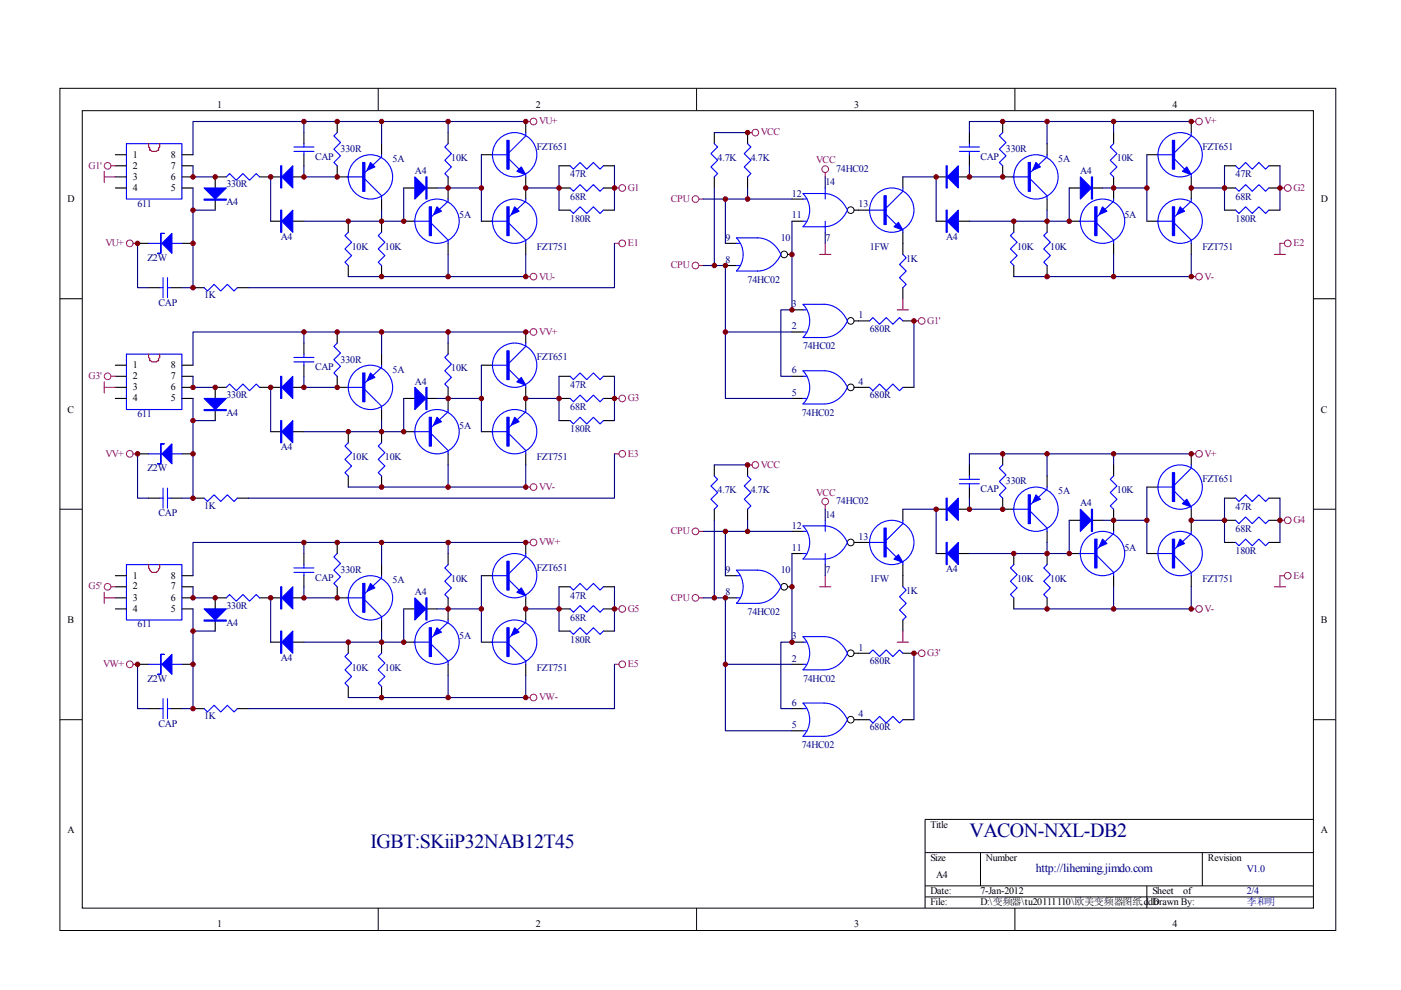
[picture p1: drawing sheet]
<svg xmlns="http://www.w3.org/2000/svg" width="297mm" height="210mm" viewBox="0 0 297 210" stroke-linecap="round" stroke-linejoin="round" font-family="sans-serif">
<g fill="none" stroke="#000" stroke-width=".21">
<path d="M12.7 18.7h270.5v178.6h-270.5zM80.2 18.7v4.7M147.7 18.7v4.7M215.2 18.7v4.7M17.4 23.5h261.1v169h-261.1zM12.7 63.3h4.7M278.4 63.3h4.7M12.7 108h4.7M278.4 108h4.7M12.7 152.6h4.7M278.4 152.6h4.7M278.4 173.7h-82.3v18.8"/>
<path d="M80.2 192.5v4.7M147.7 192.5v4.7M196.1 180.8h82.3M196.1 187.8h82.3M196.1 190.2h82.3M207.9 180.8v7M215.2 192.5v4.7M243.2 187.8v4.7M254.9 180.8v7"/>
<circle cx="166.3" cy="53.9" r=".71"/>
<circle cx="180.4" cy="44.6" r=".7"/>
<circle cx="180.4" cy="68" r=".71"/>
<circle cx="180.4" cy="82.1" r=".71"/>
<circle cx="180.4" cy="115" r=".7"/>
<circle cx="166.3" cy="124.4" r=".71"/>
<circle cx="180.4" cy="138.5" r=".7"/>
<circle cx="180.4" cy="152.6" r=".7"/>
</g>
<g fill="none" stroke="#00f" stroke-width=".23">
<path d="M26.8 30.5h11.8v11.7h-11.8zM48 37.5l.7-.7 1.4 1.4 1.4-1.4 1.4 1.4 1.4-1.4 .7 .7M62.3 31.2h4.3M62.3 32.1h4.3M64.4 30.5v.7M64.4 32.1v.7M71.5 28.1l-.7 .7 1.4 1.4-1.4 1.4 1.4 1.4-1.4 1.5 .7 .7M73.6 37.5h3.3M77.4 38l3.5 3.5v.7M80.9 32.8v.5l-3.5 3.3M95 30.5l-.7 .7 1.4 1.4-1.4 1.4 1.4 1.4-1.4 1.4 .7 .7M104.4 32.8h3.5"/>
<path d="M107.9 33.7l2.2 2.2M111.5 28.1v.7l-3.6 3.5M111.5 37v.5M120.9 35.2l.7 .7 1.4-1.4 1.4 1.4 1.4-1.4 1.4 1.4 .7-.7M120.9 39.9l.7 .7 1.4-1.4 1.4 1.4 1.4-1.4 1.4 1.4 .7-.7M151.4 30.5l.8 .7-1.5 1.4 1.5 1.4-1.5 1.4 1.5 1.4-.8 .7M158.5 30.5l.7 .7-1.4 1.4 1.4 1.4-1.4 1.4 1.4 1.4-.7 .7M175 39.9v2.3M191.4 39.9v.7l-3.5 3.5M203.4 31.2h4.3M203.4 32.1h4.3M205.5 30.5v.7"/>
<path d="M205.5 32.1v.7M212.6 28.1l-.7 .7 1.4 1.4-1.4 1.4 1.4 1.4-1.4 1.5 .7 .7M214.7 37.5h3.3M218.5 38l3.5 3.5v.7M222 32.8v.5l-3.5 3.3M236.1 30.5l-.7 .7 1.4 1.4-1.4 1.4 1.4 1.4-1.4 1.4 .7 .7M245.5 32.8h3.5M249 33.7l2.2 2.2M252.6 28.1v.7l-3.6 3.5M252.6 37v.5M262 35.2l.7 .7 1.4-1.4 1.4 1.4 1.4-1.4 1.4 1.4 .7-.7M262 39.9l.7 .7 1.4-1.4 1.4 1.4 1.4-1.4 1.4 1.4 .7-.7"/>
<path d="M31.5 51.6h7.1M34.6 58.9v4.2M35.5 58.9v4.2M73.8 49.3l-.7 .7 1.4 1.4-1.4 1.4 1.4 1.4-1.4 1.4 .7 .7M80.9 49.3l-.7 .7 1.4 1.4-1.4 1.4 1.4 1.4-1.4 1.4 .7 .7M87.7 46.9h3.3M91.5 47.4l3.5 3.5v.7M95 42.2v.5l-3.5 3.3M104.2 46.9h3.3M107.9 47.4l3.6 3.5v.7M111.5 42.2v.5l-3.6 3.3M120.9 44.6l.7 .7 1.4-1.4 1.4 1.4 1.4-1.4 1.4 1.4 .7-.7"/>
<path d="M156.2 50.4h4.4a5.6 5.6 0 0 1 5 3.5 5.6 5.6 0 0 1-5 3.6l-4.5-.1a5 5 0 0 0 0-6.9M156.2 51.6h.7M156.2 56.3h.7M170.2 41.1a5 5 0 0 1 0 7h4.5M170.3 46.9h.7M170.3 42.2h.7M170.3 41h4.4M174.7 41a5.6 5.6 0 0 1 5 3.6 5.6 5.6 0 0 1-5 3.5M175 46.9v2.4M184.4 44.6h3.5M187.9 45.5l2.1 2.1M191.4 53.9l.7 .8-1.4 1.4 1.4 1.4-1.4 1.4 1.4 1.4-.7 .7"/>
<path d="M191.4 48.8v.5M214.9 49.3l-.7 .7 1.4 1.4-1.4 1.4 1.4 1.4-1.4 1.4 .7 .7M222 49.3l-.7 .7 1.4 1.4-1.4 1.4 1.4 1.4-1.4 1.4 .7 .7M228.8 46.9h3.3M232.6 47.4l3.5 3.5v.7M236.1 42.2v.5l-3.5 3.3M245.3 46.9h3.3M249 47.4l3.6 3.5v.7M252.6 42.2v.5l-3.6 3.3M262 44.6l.7 .7 1.4-1.4 1.4 1.4 1.4-1.4 1.4 1.4 .7-.7M26.8 75.1h11.8v11.7h-11.8zM33.9 61h.7"/>
<path d="M35.5 61h.7M43.3 61l.7 .7 1.4-1.4 1.4 1.4 1.4-1.4 1.4 1.4 .7-.7M62.3 75.8h4.3M62.3 76.7h4.3M64.4 75.1v.7M64.4 76.7v.7M71.5 72.7l-.7 .7 1.4 1.5-1.4 1.4 1.4 1.4-1.4 1.4 .7 .7M80.9 77.4v.5l-3.5 3.3M95 75.1l-.7 .7 1.4 1.4-1.4 1.4 1.4 1.4-1.4 1.4 .7 .7M104.4 77.4h3.5M107.9 78.4l2.2 2.1M111.5 72.7v.7l-3.6 3.6"/>
<path d="M120.9 79.8l.7 .7 1.4-1.4 1.4 1.4 1.4-1.4 1.4 1.4 .7-.7M170.2 78.6a5 5 0 0 1 0 7l4.5 .1M170.2 64.5a5 5 0 0 1 0 7l4.5 .1M170.3 79.8h.7M170.3 78.6h4.4M170.3 70.4h.7M170.3 65.7h.7M170.3 64.5h4.4M174.7 78.6a5.6 5.6 0 0 1 5 3.5M174.7 64.5a5.6 5.6 0 0 1 5 3.5 5.6 5.6 0 0 1-5 3.6M184.4 68l.7-.7 1.4 1.4 1.4-1.4 1.4 1.4 1.4-1.4 .7 .7M31.5 96.2h7.1"/>
<path d="M48 82.1l.7-.7 1.4 1.4 1.4-1.4 1.4 1.4 1.4-1.4 .7 .7M73.6 82.1h3.3M73.8 93.9l-.7 .7 1.4 1.4-1.4 1.4 1.4 1.4-1.4 1.4 .7 .7M77.4 82.6l3.5 3.5v.7M80.9 93.9l-.7 .7 1.4 1.4-1.4 1.4 1.4 1.4-1.4 1.4 .7 .7M87.7 91.5h3.3M91.5 92l3.5 3.5v.7M95 86.8v.5l-3.5 3.3M104.2 91.5h3.3M107.9 92l3.6 3.5v.7M111.5 86.8v.5l-3.6 3.3M111.5 81.7v.4"/>
<path d="M120.9 89.2l.7 .7 1.4-1.4 1.4 1.4 1.4-1.4 1.4 1.4 .7-.7M120.9 84.5l.7 .7 1.4-1.4 1.4 1.4 1.4-1.4 1.4 1.4 .7-.7M170.3 84.5h.7M179.7 82.1a5.6 5.6 0 0 1-5 3.6M184.4 82.1l.7 .7 1.4-1.4 1.4 1.4 1.4-1.4 1.4 1.4 .7-.7M212.6 98.6l-.7 .7 1.4 1.4-1.4 1.4 1.4 1.4-1.4 1.4 .7 .7M252.6 98.6v.7l-3.6 3.5M26.8 119.7h11.8v11.8h-11.8zM33.9 105.6h.7M34.6 103.5v4.2M35.5 103.5v4.2M35.5 105.6h.7"/>
<path d="M43.3 105.6l.7 .7 1.4-1.4 1.4 1.4 1.4-1.4 1.4 1.4 .7-.7M64.4 119.7v.7M71.5 117.4l-.7 .7 1.4 1.4-1.4 1.4 1.4 1.4-1.4 1.4 .7 .7M95 119.7l-.7 .7 1.4 1.4-1.4 1.4 1.4 1.4-1.4 1.5 .7 .7M111.5 117.4v.7l-3.6 3.5M151.4 100.9l.8 .7-1.5 1.4 1.5 1.4-1.5 1.5 1.5 1.4-.8 .7M158.5 100.9l.7 .7-1.4 1.4 1.4 1.4-1.4 1.5 1.4 1.4-.7 .7M170.2 111.5a5 5 0 0 1 0 7h4.5M170.3 117.4h.7M170.3 112.7h.7M170.3 111.5h4.4M174.7 111.5a5.6 5.6 0 0 1 5 3.5 5.6 5.6 0 0 1-5 3.5"/>
<path d="M175 110.3v2.4M175 117.4v2.3M184.4 115h3.5M187.9 116l2.1 2.1M191.4 110.3v.7l-3.5 3.5M191.4 119.2v.5M203.4 101.6h4.3M203.4 102.6h4.3M205.5 100.9v.7M205.5 102.6v.7M214.7 108h3.3M214.9 119.7l-.7 .7 1.4 1.4-1.4 1.4 1.4 1.4-1.4 1.5 .7 .7"/>
<path d="M218.5 108.4l3.5 3.6v.7M222 119.7l-.7 .7 1.4 1.4-1.4 1.4 1.4 1.4-1.4 1.5 .7 .7M222 103.3v.4l-3.5 3.3M228.8 117.4h3.3M232.6 117.8l3.5 3.6v.7M236.1 100.9l-.7 .7 1.4 1.4-1.4 1.4 1.4 1.5-1.4 1.4 .7 .7M236.1 112.7v.4l-3.5 3.3M245.3 117.4h3.3M245.5 103.3h3.5M249 117.8l3.6 3.6v.7M249 104.2l2.2 2.1M252.6 112.7v.4l-3.6 3.3"/>
<path d="M252.6 107.5v.5M262 105.6l.7 .7 1.4-1.4 1.4 1.4 1.4-1.4 1.4 1.4 .7-.7M262 115l.7 .7 1.4-1.4 1.4 1.4 1.4-1.4 1.4 1.4 .7-.7M262 110.3l.7 .7 1.4-1.4 1.4 1.4 1.4-1.4 1.4 1.4 .7-.7M48 126.8l.7-.7 1.4 1.4 1.4-1.4 1.4 1.4 1.4-1.4 .7 .7M62.3 120.4h4.3M62.3 121.4h4.3M64.4 121.4v.7M73.6 126.8h3.3M73.8 138.5l-.7 .7 1.4 1.4-1.4 1.4 1.4 1.4-1.4 1.4 .7 .7M77.4 127.2l3.5 3.6v.7M80.9 138.5l-.7 .7 1.4 1.4-1.4 1.4 1.4 1.4-1.4 1.4 .7 .7"/>
<path d="M80.9 122.1v.4l-3.5 3.3M87.7 136.2h3.3M91.5 136.6l3.5 3.5v.8M95 131.5v.4l-3.5 3.3M104.2 136.2h3.3M104.4 122.1h3.5M107.9 136.6l3.6 3.5v.8M107.9 123l2.2 2.1M111.5 131.5v.4l-3.6 3.3M111.5 126.3v.5M120.9 124.4l.7 .7 1.4-1.4 1.4 1.4 1.4-1.4 1.4 1.4 .7-.7M120.9 133.8l.7 .7 1.4-1.4 1.4 1.4 1.4-1.4 1.4 1.4 .7-.7"/>
<path d="M120.9 129.1l.7 .7 1.4-1.4 1.4 1.4 1.4-1.4 1.4 1.4 .7-.7M156.1 127.9a5 5 0 0 0 0-7h4.5a5.6 5.6 0 0 1 5 3.5 5.6 5.6 0 0 1-5 3.5h-4.4M156.2 126.8h.7M156.2 122.1h.7M170.3 136.2h.7M174.7 135h-4.5a5 5 0 0 1 0 7M174.7 135a5.6 5.6 0 0 1 5 3.5 5.6 5.6 0 0 1-5 3.5M184.4 138.5l.7-.7 1.4 1.4 1.4-1.4 1.4 1.4 1.4-1.4 .7 .7M191.4 124.4l.7 .7-1.4 1.4 1.4 1.4-1.4 1.4 1.4 1.5-.7 .7M31.5 140.9h7.1M33.9 150.2h.7M34.6 148.1v4.3"/>
<path d="M35.5 148.1v4.3M35.5 150.2h.7M43.3 150.2l.7 .7 1.4-1.4 1.4 1.4 1.4-1.4 1.4 1.4 .7-.7M170.2 149.1a5 5 0 0 1 0 7h4.5M170.3 140.9h.7M170.3 150.2h.7M170.3 154.9h.7M170.3 149.1h4.4M170.3 142h4.4M174.7 149.1a5.6 5.6 0 0 1 5 3.5 5.6 5.6 0 0 1-5 3.5M184.4 152.6l.7 .7 1.4-1.4 1.4 1.4 1.4-1.4 1.4 1.4 .7-.7"/>
<circle cx="78.5" cy="37.5" r="4.7"/>
<circle cx="109.1" cy="32.8" r="4.7"/>
<circle cx="219.6" cy="37.5" r="4.7"/>
<circle cx="250.2" cy="32.8" r="4.7"/>
<circle cx="92.7" cy="46.9" r="4.7"/>
<circle cx="109.1" cy="46.9" r="4.7"/>
<circle cx="189.1" cy="44.6" r="4.7"/>
<circle cx="233.8" cy="46.9" r="4.7"/>
<circle cx="250.2" cy="46.9" r="4.7"/>
<circle cx="109.1" cy="77.4" r="4.7"/>
<circle cx="78.5" cy="82.1" r="4.7"/>
<circle cx="92.7" cy="91.5" r="4.7"/>
<circle cx="109.1" cy="91.5" r="4.7"/>
<circle cx="189.1" cy="115" r="4.7"/>
<circle cx="219.6" cy="108" r="4.7"/>
<circle cx="233.8" cy="117.4" r="4.7"/>
<circle cx="250.2" cy="117.4" r="4.7"/>
<circle cx="250.2" cy="103.3" r="4.7"/>
<circle cx="78.5" cy="126.8" r="4.7"/>
<circle cx="92.7" cy="136.2" r="4.7"/>
<circle cx="109.1" cy="122.1" r="4.7"/>
<circle cx="109.1" cy="136.2" r="4.7"/>
</g>
<g fill="none" stroke="#000" stroke-width=".23">
<path d="M24.5 32.8h2.3M24.5 35.2h2.3M24.5 37.5h2.3M24.5 39.9h2.3M38.6 32.8h2.3M38.6 35.2h2.3M38.6 37.5h2.3M38.6 39.9h2.3M48 37.5h-2.4v2.4M55 37.5h4.7M62.1 37.5h2.3M64.4 28.1v2.4"/>
<path d="M64.4 32.8v2.4M71.5 35.2v2.3h2.3M71.5 25.8v2.3M80.9 30.5v2.3M85.6 39.9h2.4M90.3 39.9h2.4M95 28.1v2.4M95 37.5v4.7M102.1 32.8h2.3M111.5 25.8v2.3M111.5 37.5v4.7M118.5 35.2h2.4"/>
<path d="M118.5 39.9h2.4M127.9 35.2h2.4M127.9 39.9h2.4M151.4 28.1v2.4M151.4 37.5v2.4M158.5 28.1v2.4M158.5 37.5v2.4M191.4 37.5v2.4M198.5 37.5h2.3M203.2 37.5h2.3M205.5 28.1v2.4M205.5 32.8v2.4"/>
<path d="M212.6 35.2v2.3h2.3M212.6 25.8v2.3M222 30.5v2.3M226.7 39.9h2.3M231.4 39.9h2.4M236.1 28.1v2.4M236.1 37.5v4.7M243.2 32.8h2.3M252.6 25.8v2.3M252.6 37.5v4.7M259.6 35.2h2.4M259.6 39.9h2.4"/>
<path d="M269 35.2h2.4M269 39.9h2.4M29.2 51.6h2.3M38.6 51.6h2.3M45.6 42.2v2.4M57.4 46.9h2.3M62.1 46.9h2.3M73.8 46.9v2.4M73.8 56.3v2.3M80.9 42.2v2.4M80.9 46.9v2.4M80.9 56.3v2.3"/>
<path d="M85.6 46.9h2.4M95 51.6v2.3M102.1 46.9h2.3M111.5 51.6v2.3M118.5 44.6h2.4M127.9 44.6h2.4M153.8 51.6h2.4M153.8 56.3h2.4M167 53.9h.9M167.9 46.9h2.4M167.9 42.2h2.4M181.1 44.6h3.3"/>
<path d="M191.4 49.3v4.6M198.5 46.9h2.3M203.2 46.9h2.3M214.9 46.9v2.4M214.9 56.3v2.3M222 42.2v2.4M222 46.9v2.4M222 56.3v2.3M226.7 46.9h2.3M236.1 51.6v2.3M243.2 46.9h2.3M252.6 51.6v2.3"/>
<path d="M259.6 44.6h2.4M269 44.6h2.4M24.5 77.4h2.3M24.5 79.8h2.3M31.5 61h2.4M36.2 61h2.4M38.6 77.4h2.3M38.6 79.8h2.3M40.9 61h2.4M50.3 61h2.4M64.4 72.7v2.4M64.4 77.4v2.4"/>
<path d="M71.5 70.4v2.3M71.5 79.8v2.3h2.3M80.9 75.1v2.3M95 72.7v2.4M102.1 77.4h2.3M111.5 70.4v2.3M118.5 79.8h2.4M127.9 79.8h2.4M167.9 79.8h2.4M167.9 65.7h2.4M167.9 70.4h2.4M181.1 68h3.3"/>
<path d="M191.4 68h2.4M191.4 61v2.3M24.5 82.1h2.3M24.5 84.5h2.3M29.2 96.2h2.3M38.6 82.1h2.3M38.6 84.5h2.3M38.6 96.2h2.3M45.6 86.8v2.4M48 82.1h-2.4v2.4M55 82.1h4.7M57.4 91.5h2.3"/>
<path d="M62.1 82.1h2.3M62.1 91.5h2.3M73.8 91.5v2.4M80.9 86.8v2.4M80.9 91.5v2.4M85.6 84.5h2.4M85.6 91.5h2.4M90.3 84.5h2.4M95 82.1v4.7M95 96.2v2.4M102.1 91.5h2.3M111.5 82.1v4.7"/>
<path d="M111.5 96.2v2.4M118.5 84.5h2.4M118.5 89.2h2.4M127.9 84.5h2.4M127.9 89.2h2.4M151.4 98.6v2.3M158.5 98.6v2.3M167.9 84.5h2.4M181.1 82.1h3.3M191.4 82.1h2.4M205.5 98.6v2.3M212.6 96.2v2.4"/>
<path d="M236.1 98.6v2.3M252.6 96.2v2.4M31.5 105.6h2.4M36.2 105.6h2.4M40.9 105.6h2.4M50.3 105.6h2.4M64.4 117.4v2.3M71.5 115v2.4M73.8 100.9v2.4M80.9 100.9v2.4M80.9 119.7v2.4M95 117.4v2.3"/>
<path d="M111.5 115v2.4M151.4 108v2.3M158.5 108v2.3M167.9 117.4h2.4M167.9 112.7h2.4M181.1 115h3.3M191.4 108v2.3M191.4 119.7v4.7M198.5 108h2.3M198.5 117.4h2.3M203.2 108h2.3M203.2 117.4h2.3"/>
<path d="M205.5 103.3v2.3M212.6 105.6v2.4h2.3M214.9 117.4v2.3M222 100.9v2.4M222 112.7v2.3M222 117.4v2.3M226.7 110.3h2.3M226.7 117.4h2.3M231.4 110.3h2.4M236.1 108v4.7M243.2 117.4h2.3M243.2 103.3h2.3"/>
<path d="M252.6 108v4.7M259.6 105.6h2.4M259.6 115h2.4M259.6 110.3h2.4M269 105.6h2.4M269 115h2.4M269 110.3h2.4M24.5 122.1h2.3M24.5 124.4h2.3M24.5 126.8h2.3M24.5 129.1h2.3M38.6 122.1h2.3"/>
<path d="M38.6 124.4h2.3M38.6 126.8h2.3M38.6 129.1h2.3M45.6 131.5v2.3M48 126.8h-2.4v2.3M55 126.8h4.7M57.4 136.2h2.3M62.1 126.8h2.3M62.1 136.2h2.3M64.4 122.1v2.3M71.5 124.4v2.4h2.3M73.8 136.2v2.3"/>
<path d="M80.9 131.5v2.3M80.9 136.2v2.3M85.6 129.1h2.4M85.6 136.2h2.4M90.3 129.1h2.4M95 126.8v4.7M102.1 122.1h2.3M102.1 136.2h2.3M111.5 126.8v4.7M118.5 124.4h2.4M118.5 129.1h2.4M118.5 133.8h2.4"/>
<path d="M127.9 124.4h2.4M127.9 129.1h2.4M127.9 133.8h2.4M153.8 122.1h2.4M153.8 126.8h2.4M167 124.4h.9M167.9 136.2h2.4M181.1 138.5h3.3M191.4 131.5v2.3M191.4 138.5h2.4M214.9 126.8v2.3M222 126.8v2.3"/>
<path d="M236.1 122.1v2.3M252.6 122.1v2.3M29.2 140.9h2.3M31.5 150.2h2.4M36.2 150.2h2.4M38.6 140.9h2.3M40.9 150.2h2.4M50.3 150.2h2.4M73.8 145.5v2.4M80.9 145.5v2.4M95 140.9v2.3M111.5 140.9v2.3"/>
<path d="M167.9 150.2h2.4M167.9 140.9h2.4M167.9 154.9h2.4M181.1 152.6h3.3M191.4 152.6h2.4"/>
</g>
<path d="M31.5 30.5v.7l.2 .2v.5a2.01 2.01 0 0 0 1.9 0v-.5l.3-.2v-.7M31.5 75.1v.7l.2 .2v.5a1.97 1.97 0 0 0 1.9 0v-.5l.3-.2v-.7M31.5 119.7v.7l.2 .3a1.03 1.03 0 0 0 .9 .7 1.03 1.03 0 0 0 1-.5l.3-.5v-.7" fill="none" stroke="#f00" stroke-width=".23"/>
<g fill="#00f" stroke="#00f" stroke-width=".23">
<path d="M43.3 39.9h4.7l-2.4 2.3z"/>
<path d="M62.1 35.2v4.7l-2.4-2.4z"/>
<path d="M59.7 46.9l2.4-2.3v4.7z"/>
<path d="M78.5 34.5l1 .9-1.7 .7z"/>
<path d="M92.7 43.9l.9 .9-1.7 .7z"/>
<path d="M109.1 43.9l1 .9-1.7 .7z"/>
<path d="M109.6 36.3l.9-.9 1 1.6z"/>
<path d="M88 37.5l2.3 2.4-2.3 2.3z"/>
<path d="M34.3 51.6l2.1-2.1v4.2z"/>
<path d="M43.3 84.5h4.7l-2.4 2.3z"/>
<path d="M59.7 82.1l2.4-2.3v4.7z"/>
<path d="M62.1 89.2v4.7l-2.4-2.4z"/>
<path d="M78.5 79.1l1 .9-1.7 .7z"/>
<path d="M92.7 88.5l.9 .9-1.7 .7z"/>
<path d="M109.1 88.5l1 .9-1.7 .7z"/>
<path d="M110.5 80l1 1.7-1.9-.7z"/>
<path d="M88 82.1l2.3 2.4-2.3 2.3z"/>
<path d="M36.4 94.1v4.2l-2.1-2.1z"/>
<path d="M43.3 129.1h4.7l-2.4 2.4z"/>
<path d="M62.1 124.4v4.7l-2.4-2.3z"/>
<path d="M62.1 133.8v4.7l-2.4-2.3z"/>
<path d="M78.5 123.7l1 .9-1.7 .7z"/>
<path d="M92.7 133.1l.9 .9-1.7 .7z"/>
<path d="M109.1 133.1l1 .9-1.7 .7z"/>
<path d="M110.5 124.6l1 1.7-1.9-.7z"/>
<path d="M88 126.8l2.3 2.3-2.3 2.4z"/>
<path d="M36.4 138.7v4.3l-2.1-2.1z"/>
<path d="M200.8 37.5l2.4-2.3v4.7z"/>
<path d="M200.8 46.9l2.4-2.3v4.7z"/>
<path d="M219.6 34.5l1 .9-1.7 .7z"/>
<path d="M233.8 43.9l.9 .9-1.7 .7z"/>
<path d="M250.2 43.9l1 .9-1.7 .7z"/>
<path d="M250.7 36.3l.9-.9 1 1.6z"/>
<path d="M229 37.5l2.4 2.4-2.4 2.3z"/>
<path d="M189.5 48.1l1-1 .9 1.7z"/>
<path d="M200.8 108l2.4-2.4v4.7z"/>
<path d="M200.8 117.4l2.4-2.4v4.7z"/>
<path d="M219.6 104.9l1 1-1.7 .7z"/>
<path d="M233.8 114.3l.9 1-1.7 .7z"/>
<path d="M250.2 114.3l1 1-1.7 .7z"/>
<path d="M251.6 105.9l1 1.6-1.9-.7z"/>
<path d="M229 108l2.4 2.3-2.4 2.4z"/>
<path d="M189.5 118.5l1-.9 .9 1.6z"/>
<path d="M43.3 42.2h4.7v.2h-4.7z" fill-rule="evenodd"/>
<path d="M59.5 35.2h.2v4.7h-.2z" fill-rule="evenodd"/>
<path d="M59.5 44.6h.2v4.7h-.2z" fill-rule="evenodd"/>
<path d="M76.9 34.5h.5v6.1h-.5z" fill-rule="evenodd"/>
<path d="M91 43.9h.5v6.1h-.5z" fill-rule="evenodd"/>
<path d="M107.5 43.9h.4v6.1h-.4z" fill-rule="evenodd"/>
<path d="M107.5 29.8h.4v6.1h-.4z" fill-rule="evenodd"/>
<path d="M90.3 37.5h.2v4.7h-.2z" fill-rule="evenodd"/>
<path d="M34.1 49.5h.7h-.7v4.2h-.7h.7z" fill-rule="evenodd"/>
<path d="M43.3 86.8h4.7v.3h-4.7z" fill-rule="evenodd"/>
<path d="M59.5 79.8h.2v4.7h-.2z" fill-rule="evenodd"/>
<path d="M59.5 89.2h.2v4.7h-.2z" fill-rule="evenodd"/>
<path d="M76.9 79.1h.5v6.1h-.5z" fill-rule="evenodd"/>
<path d="M91 88.5h.5v6.1h-.5z" fill-rule="evenodd"/>
<path d="M107.5 88.5h.4v6.1h-.4z" fill-rule="evenodd"/>
<path d="M107.5 74.4h.4v6.1h-.4z" fill-rule="evenodd"/>
<path d="M90.3 82.1h.2v4.7h-.2z" fill-rule="evenodd"/>
<path d="M34.1 94.1h.7h-.7v4.2h-.7h.7z" fill-rule="evenodd"/>
<path d="M43.3 131.5h4.7v.2h-4.7z" fill-rule="evenodd"/>
<path d="M59.5 124.4h.2v4.7h-.2z" fill-rule="evenodd"/>
<path d="M59.5 133.8h.2v4.7h-.2z" fill-rule="evenodd"/>
<path d="M76.9 123.7h.5v6.1h-.5z" fill-rule="evenodd"/>
<path d="M91 133.1h.5v6.1h-.5z" fill-rule="evenodd"/>
<path d="M107.5 133.1h.4v6.1h-.4z" fill-rule="evenodd"/>
<path d="M107.5 119h.4v6.1h-.4z" fill-rule="evenodd"/>
<path d="M90.3 126.8h.2v4.7h-.2z" fill-rule="evenodd"/>
<path d="M34.1 138.7h.7h-.7v4.3h-.7h.7z" fill-rule="evenodd"/>
<path d="M200.6 35.2h.2v4.7h-.2z" fill-rule="evenodd"/>
<path d="M200.6 44.6h.2v4.7h-.2z" fill-rule="evenodd"/>
<path d="M218 34.5h.5v6.1h-.5z" fill-rule="evenodd"/>
<path d="M232.1 43.9h.5v6.1h-.5z" fill-rule="evenodd"/>
<path d="M248.6 43.9h.4v6.1h-.4z" fill-rule="evenodd"/>
<path d="M248.6 29.8h.4v6.1h-.4z" fill-rule="evenodd"/>
<path d="M231.4 37.5h.2v4.7h-.2z" fill-rule="evenodd"/>
<path d="M187.4 41.5h.5v6.1h-.5z" fill-rule="evenodd"/>
<path d="M200.6 105.6h.2v4.7h-.2z" fill-rule="evenodd"/>
<path d="M200.6 115h.2v4.7h-.2z" fill-rule="evenodd"/>
<path d="M218 104.9h.5v6.1h-.5z" fill-rule="evenodd"/>
<path d="M232.1 114.3h.5v6.1h-.5z" fill-rule="evenodd"/>
<path d="M248.6 114.3h.4v6.1h-.4z" fill-rule="evenodd"/>
<path d="M248.6 100.2h.4v6.1h-.4z" fill-rule="evenodd"/>
<path d="M231.4 108h.2v4.7h-.2z" fill-rule="evenodd"/>
<path d="M187.4 112h.5v6.1h-.5z" fill-rule="evenodd"/>
</g>
<g fill="none" stroke="#a1006a" stroke-width=".21">
<circle cx="22.8" cy="35.2" r=".71"/>
<circle cx="113.1" cy="25.8" r=".7"/>
<circle cx="131.9" cy="39.9" r=".71"/>
<circle cx="160.1" cy="28.1" r=".7"/>
<circle cx="175" cy="35.9" r=".71"/>
<circle cx="254.2" cy="25.8" r=".7"/>
<circle cx="273" cy="39.9" r=".71"/>
<circle cx="27.5" cy="51.6" r=".71"/>
<circle cx="113.1" cy="58.6" r=".7"/>
<circle cx="131.9" cy="51.6" r=".71"/>
<circle cx="147.5" cy="56.3" r=".71"/>
<circle cx="147.5" cy="42.2" r=".71"/>
<circle cx="254.2" cy="58.6" r=".7"/>
<circle cx="273" cy="51.6" r=".71"/>
<circle cx="22.8" cy="79.8" r=".71"/>
<circle cx="113.1" cy="70.4" r=".7"/>
<circle cx="195.4" cy="68" r=".71"/>
<circle cx="27.5" cy="96.2" r=".71"/>
<circle cx="131.9" cy="96.2" r=".71"/>
<circle cx="131.9" cy="84.5" r=".71"/>
<circle cx="160.1" cy="98.6" r=".71"/>
<circle cx="254.2" cy="96.2" r=".71"/>
<circle cx="113.1" cy="115" r=".7"/>
<circle cx="113.1" cy="103.3" r=".7"/>
<circle cx="147.4" cy="112.7" r=".71"/>
<circle cx="175" cy="106.3" r=".71"/>
<circle cx="273" cy="110.3" r=".71"/>
<circle cx="22.8" cy="124.4" r=".7"/>
<circle cx="131.9" cy="129.1" r=".71"/>
<circle cx="147.4" cy="126.8" r=".71"/>
<circle cx="195.4" cy="138.5" r=".7"/>
<circle cx="254.2" cy="129.1" r=".71"/>
<circle cx="273" cy="122.1" r=".71"/>
<circle cx="27.5" cy="140.8" r=".71"/>
<circle cx="113.1" cy="147.9" r=".7"/>
<circle cx="131.9" cy="140.8" r=".71"/>
</g>
<g fill="none" stroke="#a1006a" stroke-width=".23">
<path d="M22.1 36.3v2.4M22.1 37.5h2.4M23.5 35.2h1M111.5 25.8h.9M130.3 39.9h.9M158.5 28.1h.9M175 36.6v.9M252.6 25.8h.9M271.4 39.9h.9M28.2 51.6h1M111.5 58.6h.9M130.3 51.6h.9"/>
<path d="M148.2 42.2h.9M148.2 56.3h.9M173.8 53.9h2.3M175 51.6v2.3M252.6 58.6h.9M270.2 53.9h2.4M272.3 51.6h-.9v2.3M23.5 79.8h1M111.5 70.4h.9M190.2 65.7h2.4M191.4 63.3v2.4M193.8 68h.9"/>
<path d="M22.1 81v2.3M22.1 82.1h2.4M28.2 96.2h1M130.3 96.2h.9M130.3 84.5h.9M158.5 98.6h.9M252.6 96.2h.9M111.5 103.3h.9M111.5 115h.9M148.2 112.7h.9M175 107v1M271.4 110.3h.9"/>
<path d="M22.1 125.6v2.3M22.1 126.8h2.4M23.5 124.4h1M130.3 129.1h.9M148.2 126.8h.9M173.8 124.4h2.3M175 122.1v2.3M190.2 136.2h2.4M191.4 133.8v2.4M193.8 138.5h.9M252.6 129.1h.9M270.2 124.4h2.4"/>
<path d="M272.3 122.1h-.9v2.3M28.2 140.9h1M111.5 147.9h.9M130.3 140.9h.9"/>
</g>
<g fill="none" stroke="#000080" stroke-width=".23">
<path d="M40.9 39.9v21.1h-2.3M40.9 35.2v2.3h4.7M57.4 37.5v9.4M64.4 35.2v2.3h7.1M64.4 25.8v2.3M80.9 25.8v4.7M85.6 39.9v7h-21.2M92.7 39.9h9.4M95 25.8v2.3M102.1 32.8v14.1M111.5 25.8h-70.6v7M111.5 39.9h7"/>
<path d="M118.5 35.2v9.4M130.3 35.2v9.4M151.4 28.1h7.1M151.4 39.9v16.4M158.5 39.9v2.3M175 37.5v2.4M191.4 37.5h7.1v9.4M205.5 35.2v2.3h7.1M222 25.8v4.7M226.7 39.9v7h-21.2M233.8 39.9h9.4M236.1 25.8v2.3"/>
<path d="M243.2 32.8v14.1M252.6 39.9h7M252.6 25.8h-47.1v2.3M259.6 35.2v9.4M271.4 35.2v9.4M29.2 51.6v9.4h2.3M40.9 44.6h4.7M80.9 44.6v2.3M95 53.9v4.7M111.5 53.9v4.7h-37.7M130.3 51.6v9.4h-77.6M149.1 56.3h4.7v28.2h14.1"/>
<path d="M149.1 42.2h18.8M153.8 42.2v9.4M167.9 46.9v18.8h-2.3v14.1h2.3M175 49.3v2.3M222 44.6v2.3M236.1 53.9v4.7M252.6 53.9v4.7h-37.7M40.9 79.8v2.3h4.7M64.4 70.4v2.3M64.4 79.8v2.3h7.1M80.9 70.4v4.7M95 70.4v2.3"/>
<path d="M102.1 77.4v14.1M111.5 70.4h-70.6v7M118.5 79.8v9.4M130.3 79.8v9.4M153.8 70.4h14.1M193.8 68v14.1M29.2 96.2v9.4h2.3M40.9 84.5v21.1h-2.3M40.9 89.2h4.7M57.4 82.1v9.4M80.9 89.2v2.3M85.6 84.5v7h-21.2"/>
<path d="M92.7 84.5h9.4M95 98.6v4.7M111.5 98.6v4.7h-37.7M111.5 84.5h7M130.3 96.2v9.4h-77.6M151.4 98.6h7.1M222 96.2v4.7M236.1 96.2v2.4M252.6 96.2h-47.1v2.4M64.4 115v2.4M80.9 115v4.7M95 115v2.4"/>
<path d="M111.5 115h-70.6v7.1M149.1 112.7h18.8M151.4 110.3v16.5M153.8 112.7v9.4M158.5 110.3v2.4M167.9 117.4v18.8h-2.3v14h2.3M175 108v2.3M175 119.7v2.4M191.4 108h7.1v9.4M205.5 105.6v2.4h7.1M222 115v2.4M226.7 110.3v7.1h-21.2"/>
<path d="M233.8 110.3h9.4M243.2 103.3v14.1M252.6 110.3h7M259.6 105.6v9.4M271.4 105.6v9.4M40.9 129.1v21.1h-2.3M40.9 124.4v2.4h4.7M40.9 133.8h4.7M57.4 126.8v9.4M64.4 124.4v2.4h7.1M80.9 133.8v2.4M85.6 129.1v7.1h-21.2"/>
<path d="M92.7 129.1h9.4M102.1 122.1v14.1M111.5 129.1h7M118.5 124.4v9.4M130.3 124.4v9.4M149.1 126.8h4.7v28.1h14.1M193.8 138.5v14.1M236.1 124.4v4.7M252.6 124.4v4.7h-37.7M29.2 140.9v9.3h2.3M95 143.2v4.7M111.5 143.2v4.7h-37.7"/>
<path d="M130.3 140.9v9.3h-77.6M153.8 140.9h14.1"/>
</g>
<g fill="#800000" stroke="#800000" stroke-width=".21">
<circle cx="40.9" cy="37.5" r=".47"/>
<circle cx="45.6" cy="37.5" r=".47"/>
<circle cx="57.4" cy="37.5" r=".47"/>
<circle cx="40.9" cy="61" r=".47"/>
<circle cx="95" cy="39.9" r=".47"/>
<circle cx="73.8" cy="46.9" r=".47"/>
<circle cx="80.9" cy="58.6" r=".47"/>
<circle cx="80.9" cy="46.9" r=".47"/>
<circle cx="130.3" cy="39.9" r=".47"/>
<circle cx="118.5" cy="39.9" r=".47"/>
<circle cx="64.4" cy="37.5" r=".47"/>
<circle cx="71.5" cy="37.5" r=".47"/>
<circle cx="111.5" cy="25.8" r=".47"/>
<circle cx="29.2" cy="51.6" r=".47"/>
<circle cx="85.6" cy="46.9" r=".47"/>
<circle cx="111.5" cy="39.9" r=".47"/>
<circle cx="71.5" cy="25.8" r=".47"/>
<circle cx="40.9" cy="51.6" r=".47"/>
<circle cx="40.9" cy="44.6" r=".47"/>
<circle cx="111.5" cy="58.6" r=".47"/>
<circle cx="95" cy="58.6" r=".47"/>
<circle cx="80.9" cy="25.8" r=".47"/>
<circle cx="95" cy="25.8" r=".47"/>
<circle cx="102.1" cy="39.9" r=".47"/>
<circle cx="64.4" cy="25.8" r=".47"/>
<circle cx="40.9" cy="82.1" r=".47"/>
<circle cx="45.6" cy="82.1" r=".47"/>
<circle cx="57.4" cy="82.1" r=".47"/>
<circle cx="40.9" cy="105.6" r=".47"/>
<circle cx="95" cy="84.5" r=".47"/>
<circle cx="73.8" cy="91.5" r=".47"/>
<circle cx="80.9" cy="103.3" r=".47"/>
<circle cx="80.9" cy="91.5" r=".47"/>
<circle cx="118.5" cy="84.5" r=".47"/>
<circle cx="64.4" cy="82.1" r=".47"/>
<circle cx="71.5" cy="82.1" r=".47"/>
<circle cx="85.6" cy="91.5" r=".47"/>
<circle cx="111.5" cy="84.5" r=".47"/>
<circle cx="71.5" cy="70.4" r=".47"/>
<circle cx="40.9" cy="96.2" r=".47"/>
<circle cx="40.9" cy="89.2" r=".47"/>
<circle cx="95" cy="103.3" r=".47"/>
<circle cx="80.9" cy="70.4" r=".47"/>
<circle cx="95" cy="70.4" r=".47"/>
<circle cx="102.1" cy="84.5" r=".47"/>
<circle cx="64.4" cy="70.4" r=".47"/>
<circle cx="40.9" cy="126.8" r=".47"/>
<circle cx="45.6" cy="126.8" r=".47"/>
<circle cx="57.4" cy="126.8" r=".47"/>
<circle cx="40.9" cy="150.2" r=".47"/>
<circle cx="95" cy="129.1" r=".47"/>
<circle cx="73.8" cy="136.2" r=".47"/>
<circle cx="80.9" cy="147.9" r=".47"/>
<circle cx="80.9" cy="136.2" r=".47"/>
<circle cx="118.5" cy="129.1" r=".47"/>
<circle cx="64.4" cy="126.8" r=".47"/>
<circle cx="71.5" cy="126.8" r=".47"/>
<circle cx="85.6" cy="136.2" r=".47"/>
<circle cx="111.5" cy="129.1" r=".47"/>
<circle cx="71.5" cy="115" r=".47"/>
<circle cx="40.9" cy="140.8" r=".47"/>
<circle cx="40.9" cy="133.8" r=".47"/>
<circle cx="95" cy="147.9" r=".47"/>
<circle cx="80.9" cy="115" r=".47"/>
<circle cx="95" cy="115" r=".47"/>
<circle cx="102.1" cy="129.1" r=".47"/>
<circle cx="64.4" cy="115" r=".47"/>
<circle cx="236.1" cy="39.9" r=".47"/>
<circle cx="214.9" cy="46.9" r=".47"/>
<circle cx="222" cy="58.6" r=".47"/>
<circle cx="222" cy="46.9" r=".47"/>
<circle cx="259.6" cy="39.9" r=".47"/>
<circle cx="205.5" cy="37.5" r=".47"/>
<circle cx="212.6" cy="37.5" r=".47"/>
<circle cx="226.7" cy="46.9" r=".47"/>
<circle cx="252.6" cy="39.9" r=".47"/>
<circle cx="236.1" cy="58.6" r=".47"/>
<circle cx="243.2" cy="39.9" r=".47"/>
<circle cx="271.4" cy="39.9" r=".47"/>
<circle cx="252.6" cy="58.6" r=".47"/>
<circle cx="252.6" cy="25.8" r=".47"/>
<circle cx="212.6" cy="25.8" r=".47"/>
<circle cx="222" cy="25.8" r=".47"/>
<circle cx="236.1" cy="25.8" r=".47"/>
<circle cx="198.5" cy="37.5" r=".47"/>
<circle cx="167.9" cy="53.9" r=".47"/>
<circle cx="167.9" cy="65.7" r=".47"/>
<circle cx="153.8" cy="42.2" r=".47"/>
<circle cx="153.8" cy="56.3" r=".47"/>
<circle cx="153.8" cy="70.4" r=".47"/>
<circle cx="193.8" cy="68" r=".47"/>
<circle cx="158.5" cy="28.1" r=".47"/>
<circle cx="151.4" cy="56.3" r=".47"/>
<circle cx="158.5" cy="42.2" r=".47"/>
<circle cx="111.5" cy="70.4" r=".47"/>
<circle cx="111.5" cy="103.3" r=".47"/>
<circle cx="111.5" cy="115" r=".47"/>
<circle cx="111.5" cy="147.9" r=".47"/>
<circle cx="130.3" cy="84.5" r=".47"/>
<circle cx="130.3" cy="129.1" r=".47"/>
<circle cx="29.2" cy="140.8" r=".47"/>
<circle cx="29.2" cy="96.2" r=".47"/>
<circle cx="236.1" cy="110.3" r=".47"/>
<circle cx="214.9" cy="117.4" r=".47"/>
<circle cx="222" cy="129.1" r=".47"/>
<circle cx="222" cy="117.4" r=".47"/>
<circle cx="259.6" cy="110.3" r=".47"/>
<circle cx="205.5" cy="108" r=".47"/>
<circle cx="198.5" cy="108" r=".47"/>
<circle cx="212.6" cy="108" r=".47"/>
<circle cx="158.5" cy="98.6" r=".47"/>
<circle cx="252.6" cy="96.2" r=".47"/>
<circle cx="226.7" cy="117.4" r=".47"/>
<circle cx="252.6" cy="110.3" r=".47"/>
<circle cx="212.6" cy="96.2" r=".47"/>
<circle cx="252.6" cy="129.1" r=".47"/>
<circle cx="236.1" cy="129.1" r=".47"/>
<circle cx="222" cy="96.2" r=".47"/>
<circle cx="236.1" cy="96.2" r=".47"/>
<circle cx="243.2" cy="110.3" r=".47"/>
<circle cx="153.8" cy="126.8" r=".47"/>
<circle cx="167.9" cy="124.4" r=".47"/>
<circle cx="167.9" cy="136.2" r=".47"/>
<circle cx="153.8" cy="112.7" r=".47"/>
<circle cx="153.8" cy="140.8" r=".47"/>
<circle cx="151.4" cy="126.8" r=".47"/>
<circle cx="158.5" cy="112.7" r=".47"/>
<circle cx="193.8" cy="138.5" r=".47"/>
<circle cx="271.4" cy="110.3" r=".47"/>
</g>
<g font-size="4.2" fill="#000080">
<text x="78.6" y="179.8">IGBT:SKiiP32NAB12T45</text>
<text x="205.6" y="177.4">VACON-NXL-DB2</text>
</g>
<text font-size="2.5" fill="#000080" x="219.6" y="184.8">http://liheming.jimdo.com</text>
<g font-size="2.1">
<text x="46.1" y="22.9">1</text>
<text x="113.6" y="22.9">2</text>
<text x="181.1" y="22.9">3</text>
<text x="248.6" y="22.9">4</text>
<text x="28.2" y="33.5">1</text>
<text x="28.2" y="35.7">2</text>
<text x="36.2" y="35.7">7</text>
<text x="36.2" y="33.5">8</text>
<text x="28.2" y="38.1">3</text>
<text x="28.2" y="40.5">4</text>
<text x="36.2" y="40.5">5</text>
<text x="36.2" y="38.1">6</text>
<text x="14.3" y="42.8">D</text>
<text x="280.1" y="42.8">D</text>
<text x="28.2" y="78.1">1</text>
<text x="28.2" y="80.4">2</text>
<text x="28.2" y="82.7">3</text>
<text x="36.2" y="82.7">6</text>
<text x="36.2" y="80.4">7</text>
<text x="36.2" y="78.1">8</text>
<text x="14.3" y="87.5">C</text>
<text x="28.2" y="85.1">4</text>
<text x="36.2" y="85.1">5</text>
<text x="280.1" y="87.5">C</text>
<text x="28.2" y="122.7">1</text>
<text x="28.2" y="125">2</text>
<text x="36.2" y="125">7</text>
<text x="36.2" y="122.7">8</text>
<text x="28.2" y="127.4">3</text>
<text x="28.2" y="129.7">4</text>
<text x="36.2" y="129.7">5</text>
<text x="36.2" y="127.4">6</text>
<text x="14.3" y="132.1">B</text>
<text x="280.1" y="132.1">B</text>
<text x="14.3" y="176.7">A</text>
<text x="197.3" y="175.5">Title</text>
<text x="280.1" y="176.7">A</text>
<text x="197.3" y="182.6">Size</text>
<text x="209" y="182.6">Number</text>
<text x="256.1" y="182.6">Revision</text>
<text x="197.3" y="189.6">Date:</text>
<text x="197.3" y="192">File:</text>
<text x="198.5" y="186.1">A4</text>
<text x="207.9" y="189.6">7-Jan-2012</text>
<text x="207.9" y="192">D:\变频器\tu20111110\欧美变频器图纸.ddb</text>
<text x="244.3" y="189.6">Sheet</text>
<text x="244.3" y="192">Drawn By:</text>
<text x="250.9" y="189.6">of</text>
<text x="46.1" y="196.6">1</text>
<text x="113.6" y="196.6">2</text>
<text x="181.1" y="196.6">3</text>
<text x="248.6" y="196.6">4</text>
</g>
<g font-size="2.1" fill="#a1006a">
<text x="114.3" y="26.3">VU+</text>
<text x="161.3" y="28.7">VCC</text>
<text x="255.4" y="26.3">V+</text>
<text x="18.8" y="35.7">G1'</text>
<text x="173.1" y="34.6">VCC</text>
<text x="133.1" y="40.5">G1</text>
<text x="274.2" y="40.5">G2</text>
<text x="142.2" y="42.8">CPU</text>
<text x="22.4" y="52.2">VU+</text>
<text x="133.1" y="52.2">E1</text>
<text x="274.2" y="52.2">E2</text>
<text x="114.3" y="59.3">VU-</text>
<text x="142.2" y="56.9">CPU</text>
<text x="255.4" y="59.3">V-</text>
<text x="114.3" y="71">VV+</text>
<text x="196.6" y="68.7">G1'</text>
<text x="18.8" y="80.4">G3'</text>
<text x="133.1" y="85.1">G3</text>
<text x="22.4" y="96.9">VV+</text>
<text x="133.1" y="96.9">E3</text>
<text x="161.3" y="99.2">VCC</text>
<text x="255.4" y="96.9">V+</text>
<text x="114.3" y="103.9">VV-</text>
<text x="173.1" y="105.1">VCC</text>
<text x="142.2" y="113.3">CPU</text>
<text x="274.2" y="110.9">G4</text>
<text x="114.3" y="115.6">VW+</text>
<text x="18.8" y="125">G5'</text>
<text x="274.2" y="122.7">E4</text>
<text x="133.1" y="129.7">G5</text>
<text x="142.2" y="127.4">CPU</text>
<text x="255.4" y="129.7">V-</text>
<text x="21.8" y="141.5">VW+</text>
<text x="133.1" y="141.5">E5</text>
<text x="196.6" y="139.1">G3'</text>
<text x="114.3" y="148.5">VW-</text>
</g>
<g font-size="2.1" fill="#000080">
<text x="66.8" y="33.9">CAP</text>
<text x="72.2" y="32.3">330R</text>
<text x="83.2" y="34.4">5A</text>
<text x="95.7" y="34.1">10K</text>
<text x="113.8" y="31.8">FZT651</text>
<text x="152.1" y="34.1">4.7K</text>
<text x="159.2" y="34.1">4.7K</text>
<text x="207.9" y="33.9">CAP</text>
<text x="213.3" y="32.3">330R</text>
<text x="224.4" y="34.4">5A</text>
<text x="236.8" y="34.1">10K</text>
<text x="254.9" y="31.8">FZT651</text>
<text x="48" y="39.7">330R</text>
<text x="88" y="36.9">A4</text>
<text x="120.9" y="37.6">47R</text>
<text x="167.9" y="41.7">12</text>
<text x="175" y="39.3">14</text>
<text x="177.3" y="36.5">74HC02</text>
<text x="229" y="36.9">A4</text>
<text x="262" y="37.6">47R</text>
<text x="29.1" y="43.8">611</text>
<text x="48" y="43.5">A4</text>
<text x="97.4" y="46.3">5A</text>
<text x="120.9" y="47">180R</text>
<text x="120.9" y="42.3">68R</text>
<text x="167.9" y="46.3">11</text>
<text x="182" y="44">13</text>
<text x="238.4" y="46.3">5A</text>
<text x="262" y="47">180R</text>
<text x="262" y="42.3">68R</text>
<text x="59.5" y="50.8">A4</text>
<text x="74.6" y="52.9">10K</text>
<text x="81.6" y="52.9">10K</text>
<text x="113.8" y="52.9">FZT751</text>
<text x="153.8" y="51.1">9</text>
<text x="165.5" y="51.1">10</text>
<text x="175" y="51.1">7</text>
<text x="184.4" y="52.9">1FW</text>
<text x="200.6" y="50.8">A4</text>
<text x="215.6" y="52.9">10K</text>
<text x="222.7" y="52.9">10K</text>
<text x="254.9" y="52.9">FZT751</text>
<text x="31.2" y="55.3">Z2W</text>
<text x="153.8" y="55.7">8</text>
<text x="158.5" y="60">74HC02</text>
<text x="192.1" y="55.5">1K</text>
<text x="33.6" y="64.9">CAP</text>
<text x="43.3" y="63.3">1K</text>
<text x="167.9" y="65.1">3</text>
<text x="167.9" y="69.8">2</text>
<text x="182" y="67.5">1</text>
<text x="184.4" y="70.3">680R</text>
<text x="72.2" y="76.9">330R</text>
<text x="113.8" y="76.4">FZT651</text>
<text x="170.3" y="74">74HC02</text>
<text x="66.8" y="78.5">CAP</text>
<text x="83.2" y="79">5A</text>
<text x="88" y="81.5">A4</text>
<text x="95.7" y="78.8">10K</text>
<text x="120.9" y="82.3">47R</text>
<text x="167.9" y="83.9">5</text>
<text x="167.9" y="79.2">6</text>
<text x="182" y="81.5">4</text>
<text x="29.1" y="88.4">611</text>
<text x="48" y="84.3">330R</text>
<text x="48" y="88.2">A4</text>
<text x="120.9" y="87">68R</text>
<text x="170" y="88.2">74HC02</text>
<text x="184.4" y="84.3">680R</text>
<text x="59.5" y="95.4">A4</text>
<text x="97.4" y="90.9">5A</text>
<text x="120.9" y="91.6">180R</text>
<text x="31.2" y="99.9">Z2W</text>
<text x="74.6" y="97.6">10K</text>
<text x="81.6" y="97.6">10K</text>
<text x="113.8" y="97.6">FZT751</text>
<text x="43.3" y="107.9">1K</text>
<text x="152.1" y="104.6">4.7K</text>
<text x="159.2" y="104.6">4.7K</text>
<text x="177.3" y="106.9">74HC02</text>
<text x="207.9" y="104.3">CAP</text>
<text x="213.3" y="102.7">330R</text>
<text x="224.4" y="104.8">5A</text>
<text x="229" y="107.4">A4</text>
<text x="236.8" y="104.6">10K</text>
<text x="254.9" y="102.2">FZT651</text>
<text x="33.6" y="109.5">CAP</text>
<text x="167.9" y="112.1">12</text>
<text x="175" y="109.7">14</text>
<text x="262" y="108.1">47R</text>
<text x="262" y="112.8">68R</text>
<text x="167.9" y="116.8">11</text>
<text x="182" y="114.5">13</text>
<text x="238.4" y="116.8">5A</text>
<text x="262" y="117.5">180R</text>
<text x="66.8" y="123.1">CAP</text>
<text x="72.2" y="121.5">330R</text>
<text x="83.2" y="123.6">5A</text>
<text x="95.7" y="123.4">10K</text>
<text x="113.8" y="121">FZT651</text>
<text x="153.8" y="121.5">9</text>
<text x="165.5" y="121.5">10</text>
<text x="175" y="121.5">7</text>
<text x="184.4" y="123.4">1FW</text>
<text x="192.1" y="125.9">1K</text>
<text x="200.6" y="121.3">A4</text>
<text x="215.6" y="123.4">10K</text>
<text x="222.7" y="123.4">10K</text>
<text x="254.9" y="123.4">FZT751</text>
<text x="48" y="129">330R</text>
<text x="88" y="126.2">A4</text>
<text x="120.9" y="126.9">47R</text>
<text x="120.9" y="131.6">68R</text>
<text x="153.8" y="126.2">8</text>
<text x="158.5" y="130.4">74HC02</text>
<text x="29.1" y="133">611</text>
<text x="48" y="132.8">A4</text>
<text x="97.4" y="135.6">5A</text>
<text x="120.9" y="136.3">180R</text>
<text x="167.9" y="135.6">3</text>
<text x="182" y="137.9">1</text>
<text x="59.5" y="140.1">A4</text>
<text x="74.6" y="142.2">10K</text>
<text x="81.6" y="142.2">10K</text>
<text x="113.8" y="142.2">FZT751</text>
<text x="167.9" y="140.3">2</text>
<text x="184.4" y="140.7">680R</text>
<text x="31.2" y="144.5">Z2W</text>
<text x="167.9" y="149.7">6</text>
<text x="170.3" y="144.5">74HC02</text>
<text x="33.6" y="154.1">CAP</text>
<text x="43.3" y="152.5">1K</text>
<text x="167.9" y="154.4">5</text>
<text x="182" y="152">4</text>
<text x="184.4" y="154.9">680R</text>
<text x="170" y="158.6">74HC02</text>
<text x="264.3" y="184.9">V1.0</text>
<text x="264.3" y="192">李和明</text>
<text x="264.3" y="189.6">2/4</text>
</g>
</svg>
